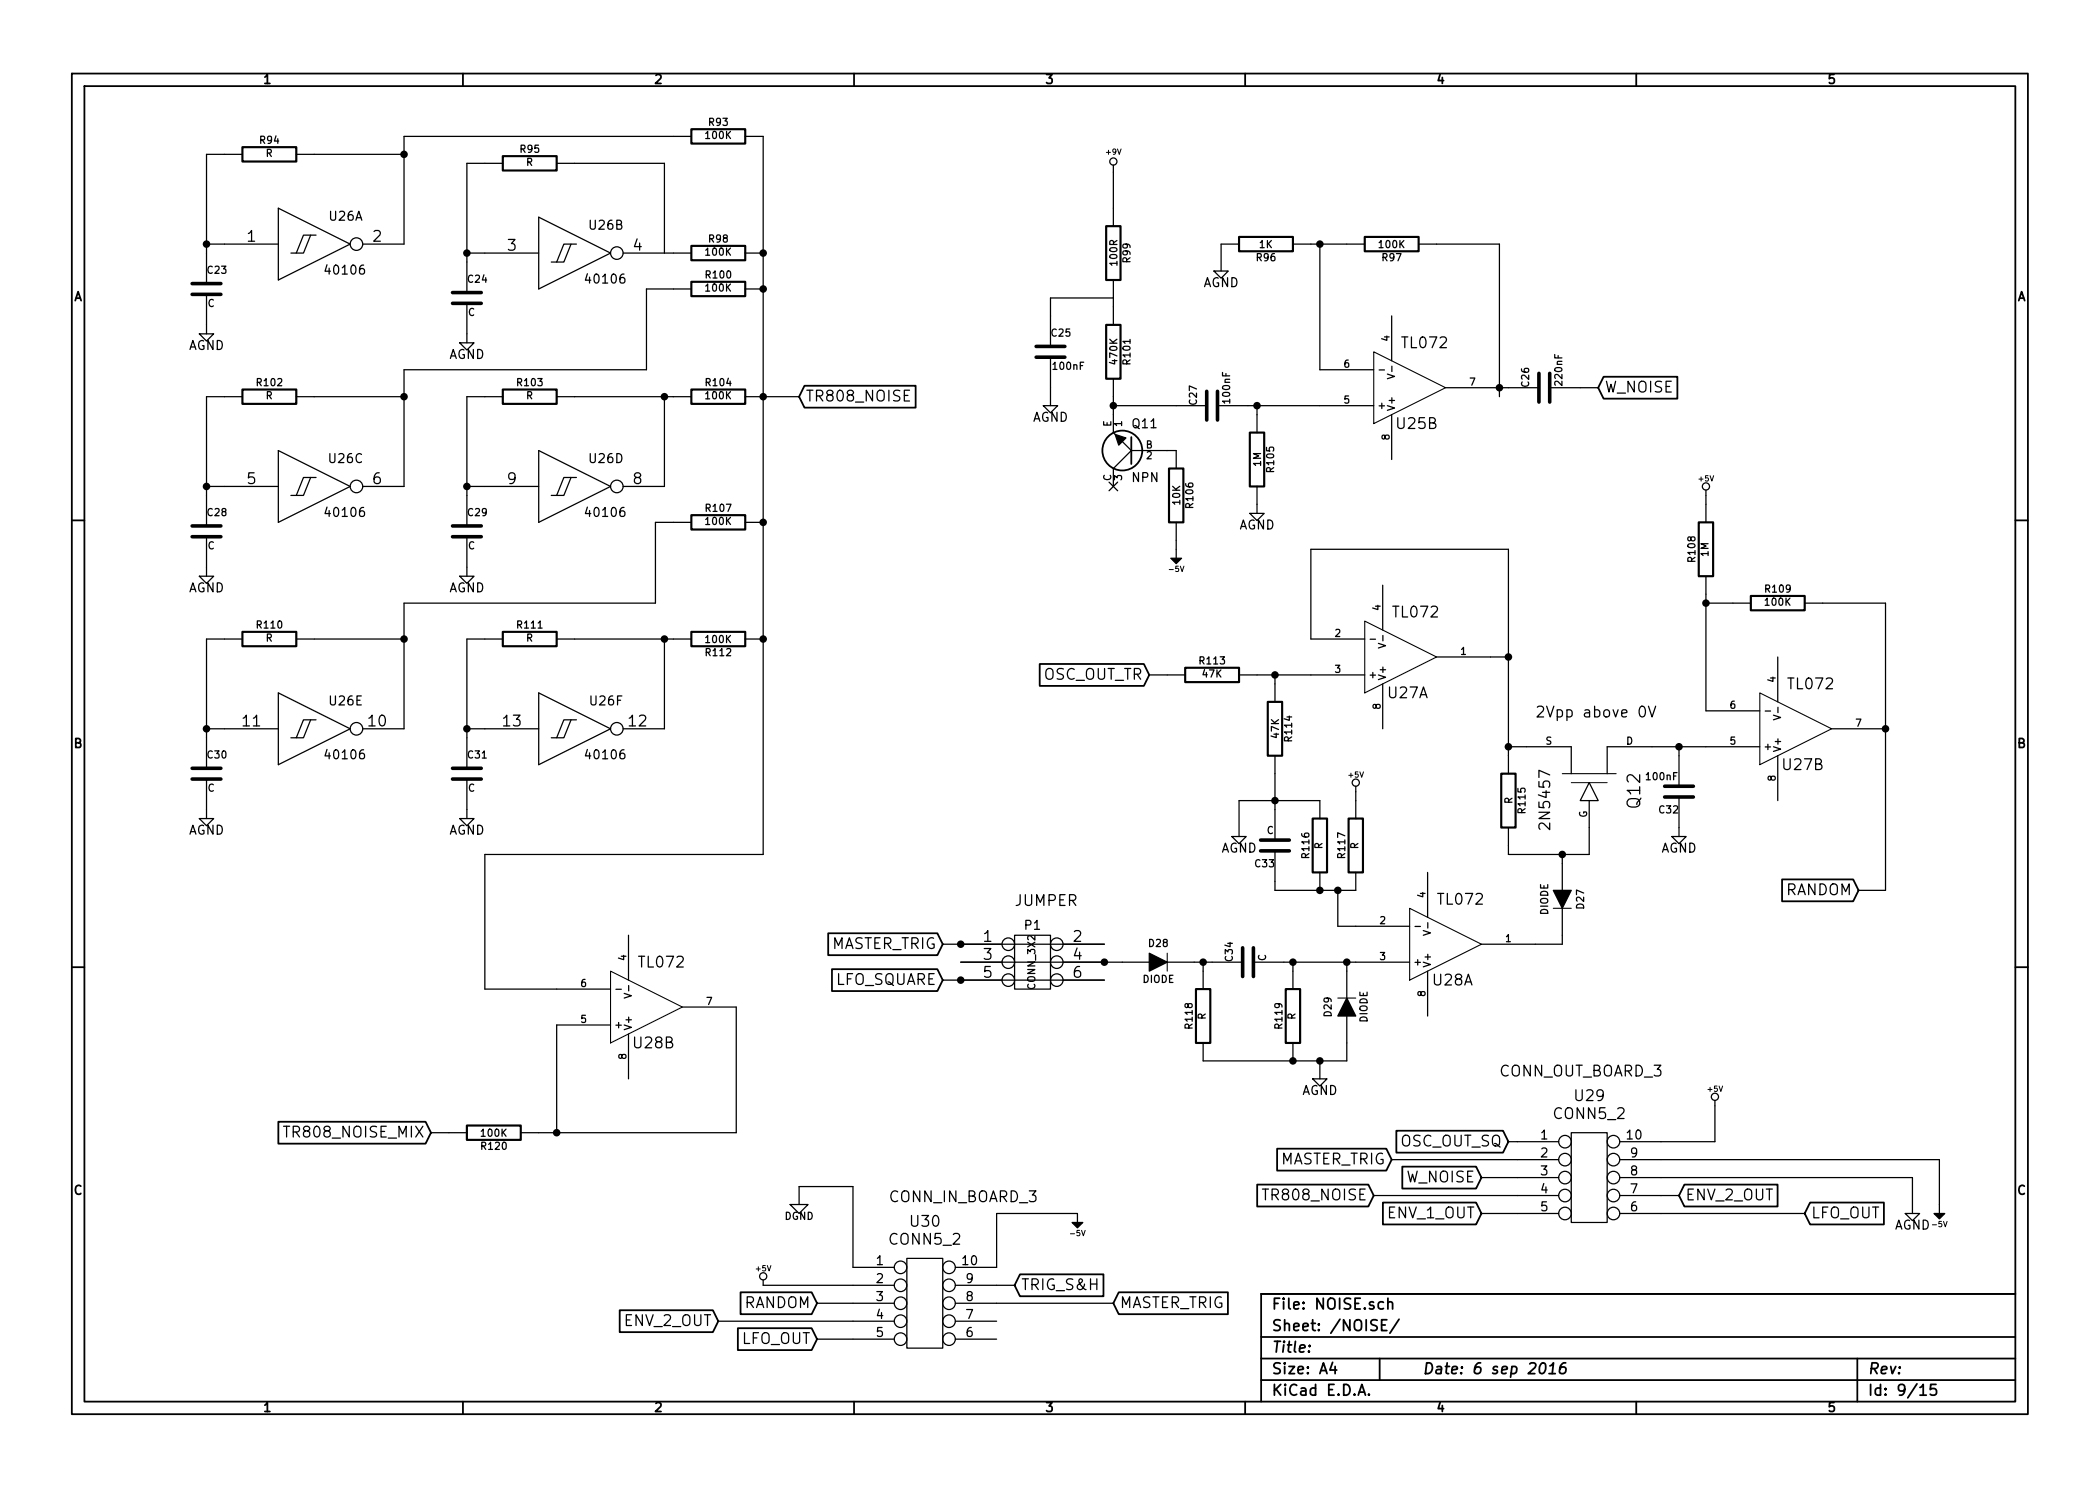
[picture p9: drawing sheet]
<svg xmlns="http://www.w3.org/2000/svg" width="297mm" height="210mm" viewBox="0 0 297 210" stroke-linecap="round" stroke-linejoin="round" font-family="sans-serif">
<g fill="none" stroke="#000" stroke-width=".25">
<path d="M10.2 10.4h276.6v189.7h-276.6zM11.9 12.2h273.2v186.1h-273.2zM65.5 10.4v1.8M120.8 10.4v1.8M176.1 10.4v1.8M231.4 10.4v1.8M113.8 54.6h15.7v3.1h-15.7l-.8-1.6zM226.8 53.3h10.5v3.1h-10.5l-.7-1.5zM10.2 73.6h1.7M160 61.8v3.9M285.1 73.6h1.7M147.1 93.9h14.7l.8 1.6-.8 1.5h-14.7z"/>
<path d="M10.2 136.8h1.7M117.1 132h15.5l.7 1.6-.7 1.5h-15.5zM117.7 137.1h14.9l.7 1.6-.7 1.5h-14.9zM252.1 124.4h10l.8 1.6-.8 1.5h-10zM285.1 136.8h1.7M39.4 158.7h20.8l.8 1.6-.8 1.5h-20.8zM197.5 160h15.1l.8 1.5-.8 1.6h-15.1zM177.8 167.6h15.7l.8 1.6-.8 1.5h-15.7zM180.6 162.5h15.5l.7 1.6-.7 1.5h-15.5zM195.6 170.1h13.2l.7 1.6-.7 1.5h-13.2zM198.3 165.1h10.5l.7 1.5-.7 1.6h-10.5zM238.3 167.6h13.1v3.1h-13.1l-.8-1.5z"/>
<path d="M256 170.1h10.5v3.1h-10.5l-.7-1.5zM65.5 198.3v1.8M87.7 185.4h13.1l.8 1.5-.8 1.6h-13.1zM104.4 187.9h10.4l.8 1.6-.8 1.5h-10.4zM104.7 182.8h10.1l.8 1.6-.8 1.5h-10.1zM120.8 198.3v1.8M144.3 180.3h11.8v3.1h-11.8l-.8-1.5zM158.2 182.8h15.5v3.1h-15.5l-.7-1.5zM176.1 198.3v1.8M178.4 189.2h106.7M178.4 195.3h106.7M178.4 192.2h106.7"/>
<path d="M185.2 190.4h.1l-.1 .1v-.1v.1M188.5 192.8l-.4 1h1M188.8 193.3v1.1M192.1 197.4l.5-1.5 .5 1.5M192.3 197h.7M193.6 197.3h.1l-.1 .1-.1-.1h.1v.1M195.1 192.2v3.1M195.4 187.5h.5M195.7 184.3a.48 .48 0 0 0-.7 0l-.1 .6a.48 .48 0 0 0 .8 .2M196.2 186.7h-.8v1.6h.8M196.3 184.3a.38 .38 0 0 1 .7 .1v.8M196.3 183.7v1.5"/>
<path d="M197.9 186.7l-1.3 1.9M218 193a.35 .35 0 0 1 .4-.2 .35 .35 0 0 1 .2 .3 .87 .87 0 0 1-.6 1.3l-.1-.1a1.14 1.14 0 0 1 .1-1.3zM219.1 194.4h.9M219.2 193.3l.5-.5-.1 1.6M221.5 192.8a.72 .72 0 0 0-.9 .7v.7a.52 .52 0 0 0 .9-.1v-.5a.49 .49 0 0 0-.9 .1M231.4 198.3v1.8M262.7 192.2v6.1M271.6 196.3l.4-.4v1.5M271.6 197.4h.9M273.8 195.9h-.7l-.1 .7 .3-.1h.5l.1 .3-.1 .5a.62 .62 0 0 1-.8 0M285.1 183.1h-106.7v15.2"/>
<circle cx="158.7" cy="63.7" r="2.82"/>
</g>
<g fill="none" stroke="#000" stroke-width=".18">
<path d="M97.8 19.3h-40.7v15.2h-5.8M105.4 19.3h2.5v101.6h-39.3v19h17.8M29.2 34.5h10.2M34.3 21.8h-5.1v18.3M39.4 29.5l10.1 5-10.1 5.1zM41.9 21.8h15.2M43.9 33.3l-1 2.5h-1M44.7 33.3h-1.8l-1 2.5h-.8M66 35.8h10.2M71.1 23.1h-5.1v18.3M76.2 30.7l10.2 5.1-10.2 5.1zM78.7 23.1h15.3v12.7"/>
<path d="M80.8 34.5l-1 2.6h-1.1M81.5 34.5h-1.7l-1.1 2.6h-.7M88.1 35.8h9.7M105.4 35.8h2.5M157.5 23.4v8.6M157.5 39.6v6.4M171.7 38.3h2l-1 1.1zM175.3 34.5h-2.6v3.8M182.9 34.5h10.1M186.7 34.5v17.8h7.6M200.7 34.5h11.4v21.6M28.2 47.2h2l-1 1.1z"/>
<path d="M29.2 41.7v5.5M34.3 56.1h-5.1v18.3M41.9 56.1h15.2M65 48.5h2.1l-1.1 1zM66 42.9v5.6M71.1 56.1h-5.1v18.3M78.7 56.1h19.1M94 56.1v12.7h-5.9M97.8 40.9h-6.4v11.4h-34.3v16.5h-5.8M105.4 56.1h7.6M105.4 40.9h2.5M147.6 57.4h2l-1 1z"/>
<path d="M148.6 50.5v6.9M157.5 53.6v7.6l.2 .3M157.5 42.2h-8.9v6.8M157.5 57.4h13.2M172.2 57.4h22.1M177.8 57.4v3.8M195.1 52.3h.7M196.2 52.9l1.1 .4-1.1 .3M196.8 44.7v6.3M196.8 58.7v6.3M196.9 51.8v.8M204.5 54.9h13.2"/>
<path d="M219.2 54.9h6.9M29.2 75.9v5.6M29.2 68.8h10.2M39.4 63.7l10.1 5.1-10.1 5.1zM43.9 67.6l-1 2.5h-1M44.7 67.6h-1.8l-1 2.5h-.8M66 68.8h10.2M66 75.9v5.6M76.2 63.7l10.2 5.1-10.2 5.1zM80.8 67.6l-1 2.5h-1.1M81.5 67.6h-1.7l-1.1 2.5h-.7M97.8 73.9h-5.1v11.4h-35.6v17.8h-5.8"/>
<path d="M105.4 73.9h2.5M156.9 68.2l1.2 1.2M158.1 68.2l-1.2 1.2M158.7 62.5l1.3 1.2M160 63.7l-2.5 2.6v2.5M160 63.7h6.4v2.6M166.4 73.9v5.1M176.8 72.6h2l-1 1.1zM177.8 68.8v3.8M241.3 69.3v4.6M28.2 81.5h2l-1 1zM34.3 90.4h-5.1v18.3"/>
<path d="M39.4 98l10.1 5.1-10.1 5.1zM41.9 90.4h15.2M65 81.5h2.1l-1.1 1zM71.1 90.4h-5.1v18.3M76.2 98l10.2 5.1-10.2 5.1zM78.7 90.4h19.1M94 90.4v12.7h-5.9M105.4 90.4h2.5M162.6 95.5h5M175.3 95.5h17.7M180.3 95.5v3.8M193 90.4h-7.6v-12.7h28v31.8"/>
<path d="M193.8 90.4h.8M195 91l1 .4-1 .3M195.6 82.8v6.3M195.6 96.8v6.3M195.6 89.9v.8M203.2 93h10.2M233.2 99.9l.5 1.5 .5-1.5M241.3 85.3h6.3M241.3 81.5v19.1h7.6M251.5 93v6.3M255.3 85.3h11.4v40.7h-3.8M28.2 115.8h2l-1 1z"/>
<path d="M29.2 110.2v5.6M29.2 103.1h10.2M43.9 101.8l-1 2.6h-1M44.7 101.8h-1.8l-1 2.6h-.8M65 115.8h2.1l-1.1 1zM66 110.2v5.6M66 103.1h10.2M80.8 101.8l-1 2.6h-1.1M81.5 101.8h-1.7l-1.1 2.6h-.7M174.2 118.4h2.1l-1 1zM180.3 106.9v12M186.7 115.8v-2.5h-11.4v5.1"/>
<path d="M191.8 111.2v4.6M213.4 105.7h8.8v3.8M224.8 110.7l1.3 2.6h-2.6zM224.8 113.3v7.6h-11.4v-3.8M232 100.1a.36 .36 0 0 1 .4-.2 .36 .36 0 0 1 .3 .3 .77 .77 0 0 1-.5 1.2h-.1a1.13 1.13 0 0 1-.1-1.3zM236.5 118.4h2l-1 1zM237.5 105.7v5.5M237.5 112.8v5.6M248.9 105.7h-21.6v3.8M249.7 100.6h.7M250.9 101.2l1 .3-1 .3M251.5 106.9v6.4"/>
<path d="M251.5 100.1v.7M259.1 103.1h7.6M87.1 140h.8M88.9 132.3v6.4M88.9 139.4v.8M133.3 133.6h22.9M133.3 138.7h22.9M135.9 136.1h26.7M143.5 132.3h5.1v7.6h-5.1zM165.1 136.1h10.7M170.2 136.1v3.8M177.3 136.1h22.1"/>
<path d="M180.3 120.4v5.6h11.5v-2.6M182.9 136.1v3.8M186.7 123.4v2.6M189.2 126v5.1h10.2M190.5 136.1v5.1M200.2 131.1h.7M201.3 131.7l1 .3-1 .3M201.9 123.4v6.4M201.9 137.4v6.4M202 130.6v.7M221 128.5v5.1h-11.5M221 120.9v5.1"/>
<path d="M40.1 159.4h.9M86.4 145h-7.7v15.3M88.3 140.6l1 .3-1 .3M88.9 146.3v6.3M96.5 142.5h7.6v17.8h-30.4M182.9 147.6v2.5M185.7 152.6h2l-1 1.1zM186.7 150.1v2.5M190.5 143.8v6.3h-20.3v-2.5M242.6 155.7v5.8h-13.5M61 160.3h5M111.8 170.4h2.5l-1.3 1.3z"/>
<path d="M113 170.4v-2.5h7.6v11.4h5.9M128.3 178h5v12.7h-5zM152.4 173v-1.3h-11.4v7.6h-5.9M194.3 169.2h26.2M196.8 164.1h23.7M209.5 166.6h11M209.5 171.7h11M213.4 161.5h7.1M222.2 160.3h5.1v12.7h-5.1zM229.1 164.1h45.2v7.6M229.1 166.6h41.4v5.1M229.1 169.2h8.4"/>
<path d="M229.1 171.7h26.2M269.5 171.7h2l-1 1zM101.6 186.9h24.9M107.9 181.1v.8h18.6M115.6 184.4h10.9M115.6 189.5h10.9M135.1 181.9h8.4M135.1 184.4h22.4M135.1 186.9h5.9M135.1 189.5h5.9"/>
<circle cx="50.4" cy="34.5" r=".89"/>
<circle cx="87.2" cy="35.8" r=".89"/>
<circle cx="157.5" cy="22.9" r=".51"/>
<circle cx="50.4" cy="68.8" r=".89"/>
<circle cx="87.2" cy="68.8" r=".89"/>
<circle cx="241.3" cy="68.8" r=".51"/>
<circle cx="50.4" cy="103.1" r=".89"/>
<circle cx="87.2" cy="103.1" r=".89"/>
<circle cx="191.8" cy="110.7" r=".51"/>
<circle cx="142.6" cy="138.7" r=".89"/>
<circle cx="142.6" cy="136.1" r=".89"/>
<circle cx="142.6" cy="133.6" r=".89"/>
<circle cx="149.5" cy="133.6" r=".89"/>
<circle cx="149.5" cy="138.7" r=".89"/>
<circle cx="149.5" cy="136.1" r=".89"/>
<circle cx="242.6" cy="155.2" r=".51"/>
<circle cx="127.4" cy="179.3" r=".89"/>
<circle cx="134.2" cy="179.3" r=".89"/>
<circle cx="221.4" cy="166.6" r=".89"/>
<circle cx="221.4" cy="169.2" r=".89"/>
<circle cx="221.4" cy="171.7" r=".89"/>
<circle cx="221.4" cy="164.1" r=".89"/>
<circle cx="221.4" cy="161.5" r=".89"/>
<circle cx="228.2" cy="169.2" r=".89"/>
<circle cx="228.2" cy="161.5" r=".89"/>
<circle cx="228.2" cy="166.6" r=".89"/>
<circle cx="228.2" cy="171.7" r=".89"/>
<circle cx="228.2" cy="164.1" r=".89"/>
<circle cx="108" cy="180.6" r=".51"/>
<circle cx="127.4" cy="181.9" r=".89"/>
<circle cx="127.4" cy="184.4" r=".89"/>
<circle cx="127.4" cy="186.9" r=".89"/>
<circle cx="127.4" cy="189.5" r=".89"/>
<circle cx="134.2" cy="181.9" r=".89"/>
<circle cx="134.2" cy="184.4" r=".89"/>
<circle cx="134.2" cy="189.5" r=".89"/>
<circle cx="134.2" cy="186.9" r=".89"/>
</g>
<g fill="none" stroke="#000" stroke-width=".3">
<path d="M97.8 18.3h7.6v2h-7.6zM34.3 20.8h7.6v2.1h-7.6zM71.1 22.1h7.6v2h-7.6zM97.8 34.8h7.6v2h-7.6zM97.8 39.9h7.6v2h-7.6zM156.5 32h2v7.6h-2zM175.3 33.5h7.6v2.1h-7.6zM193 33.5h7.7v2.1h-7.7zM34.3 55.1h7.6v2h-7.6zM71.1 55.1h7.6v2h-7.6zM97.8 55.1h7.6v2h-7.6zM156.5 46h2v7.6h-2z"/>
<path d="M97.8 72.9h7.6v2h-7.6zM165.4 66.3h2v7.6h-2zM176.8 61.2h2v7.6h-2zM240.3 73.9h2v7.6h-2zM34.3 89.4h7.6v2h-7.6zM71.1 89.4h7.6v2h-7.6zM97.8 89.4h7.6v2h-7.6zM167.6 94.5h7.7v2h-7.7zM179.3 99.3h2.1v7.6h-2.1zM247.6 84.3h7.7v2.1h-7.7zM185.7 115.8h2v7.6h-2zM190.8 115.8h2v7.6h-2z"/>
<path d="M212.3 109.5h2.1v7.6h-2.1zM169.2 139.9h2v7.7h-2zM181.9 139.9h2v7.7h-2zM66 159.3h7.7v2h-7.7z"/>
</g>
<g fill="none" stroke="#000" stroke-width=".51">
<path d="M27.2 41.7h4M27.2 40.1h4M64 42.9h4.1M64 41.4h4.1M146.6 50.5h4M146.6 49h4M170.7 55.4v4M172.2 55.4v4M217.7 52.8v4.1M219.2 52.8v4.1M27.2 75.9h4M27.2 74.4h4"/>
<path d="M64 75.9h4.1M64 74.4h4.1M27.2 110.2h4M27.2 108.7h4M64 110.2h4.1M64 108.7h4.1M178.3 118.9h4.1M235.5 111.2h4M235.5 112.8h4M175.8 134.1v4.1M177.3 134.1v4.1M178.3 120.4h4.1"/>
</g>
<g fill="#000" stroke="#000" stroke-width=".25">
<circle cx="29.2" cy="34.5" r=".41"/>
<circle cx="57.1" cy="21.8" r=".41"/>
<circle cx="66" cy="35.8" r=".41"/>
<circle cx="107.9" cy="35.8" r=".41"/>
<circle cx="186.7" cy="34.5" r=".41"/>
<circle cx="57.1" cy="56.1" r=".41"/>
<circle cx="94" cy="56.1" r=".41"/>
<circle cx="107.9" cy="40.9" r=".41"/>
<circle cx="107.9" cy="56.1" r=".41"/>
<circle cx="157.5" cy="57.4" r=".41"/>
<circle cx="177.8" cy="57.4" r=".41"/>
<circle cx="212.1" cy="54.9" r=".41"/>
<circle cx="29.2" cy="68.8" r=".41"/>
<circle cx="66" cy="68.8" r=".41"/>
<circle cx="107.9" cy="73.9" r=".41"/>
<circle cx="57.1" cy="90.4" r=".41"/>
<circle cx="94" cy="90.4" r=".41"/>
<circle cx="107.9" cy="90.4" r=".41"/>
<circle cx="180.3" cy="95.5" r=".41"/>
<circle cx="213.4" cy="93" r=".41"/>
<circle cx="241.3" cy="85.3" r=".41"/>
<circle cx="29.2" cy="103.1" r=".41"/>
<circle cx="66" cy="103.1" r=".41"/>
<circle cx="180.3" cy="113.3" r=".41"/>
<circle cx="213.4" cy="105.7" r=".41"/>
<circle cx="237.5" cy="105.7" r=".41"/>
<circle cx="266.7" cy="103.1" r=".41"/>
<circle cx="135.9" cy="138.7" r=".41"/>
<circle cx="135.9" cy="133.6" r=".41"/>
<circle cx="156.2" cy="136.1" r=".41"/>
<circle cx="170.2" cy="136.1" r=".41"/>
<circle cx="182.9" cy="136.1" r=".41"/>
<circle cx="186.7" cy="126" r=".41"/>
<circle cx="189.2" cy="126" r=".41"/>
<circle cx="190.5" cy="136.1" r=".41"/>
<circle cx="221" cy="120.9" r=".41"/>
<circle cx="182.9" cy="150.1" r=".41"/>
<circle cx="186.7" cy="150.1" r=".41"/>
<circle cx="78.7" cy="160.3" r=".41"/>
</g>
<path d="M157.7 61.5l1.6 .5-1.1 1zM165.6 79h1.5l-.7 .8zM162.6 134.9l2.5 1.2-2.5 1.3zM219.7 126h2.5l-1.2 2.5zM190.5 141.2l1.3 2.6h-2.6zM151.6 173h1.6l-.8 .7zM273.6 171.7h1.5l-.8 .8z" fill="#000" stroke="#000" stroke-width=".18"/>
<path d="M194.3 49.8l10.2 5.1-10.2 5zM193 87.9l10.2 5.1-10.2 5zM248.9 98l10.2 5.1-10.2 5.1zM221 109.5h7.6M86.4 137.4l10.1 5.1-10.1 5.1zM165.1 134.9v2.5M199.4 128.5l10.1 5.1-10.1 5.1zM219.7 128.5h2.5M189.2 141.2h2.6" fill="none" stroke="#000" stroke-width=".15"/>
<path d="M222.2 110.7h5.1" fill="none" stroke="#000" stroke-width=".14"/>
<text font-size="2.5" x="232.1" y="114.2" transform="rotate(-90 232.1 114.2)">Q12</text>
<g font-size="2.1">
<text x="35" y="34.3">1</text>
<text x="52.8" y="34.3">2</text>
<text x="71.8" y="35.6">3</text>
<text x="89.6" y="35.6">4</text>
<text x="198.4" y="49.3">TL072</text>
<text x="114" y="56.9">TR808_NOISE</text>
<text x="227" y="55.6">W_NOISE</text>
<text x="197.6" y="60.8">U25B</text>
<text x="35" y="68.6">5</text>
<text x="52.8" y="68.6">6</text>
<text x="71.8" y="68.6">9</text>
<text x="89.6" y="68.6">8</text>
<text x="197.2" y="87.4">TL072</text>
<text x="147.3" y="96.3">OSC_OUT_TR</text>
<text x="196.4" y="98.9">U27A</text>
<text x="217.2" y="101.6">2Vpp above 0V</text>
<text x="253" y="97.6">TL072</text>
<text x="34.4" y="102.9">11</text>
<text x="52.2" y="102.9">10</text>
<text x="71.2" y="102.9">13</text>
<text x="89" y="102.9">12</text>
<text x="252.2" y="109">U27B</text>
<text x="219.4" y="116.9" transform="rotate(-90 219.4 116.9)">2N5457</text>
<text x="143.5" y="128.3">JUMPER</text>
<text x="203.5" y="128.1">TL072</text>
<text x="252.4" y="126.7">RANDOM</text>
<text x="90.5" y="137">TL072</text>
<text x="117.2" y="134.4">MASTER_TRIG</text>
<text x="139.1" y="133.3">1</text>
<text x="139.1" y="135.9">3</text>
<text x="151.8" y="133.3">2</text>
<text x="151.8" y="135.9">4</text>
<text x="117.9" y="139.4">LFO_SQUARE</text>
<text x="139.1" y="138.4">5</text>
<text x="151.8" y="138.4">6</text>
<text x="202.7" y="139.5">U28A</text>
<text x="89.7" y="148.4">U28B</text>
<text x="212.1" y="152.4">CONN_OUT_BOARD_3</text>
<text x="222.9" y="155.9">U29</text>
<text x="40.9" y="161">TR808_NOISE_MIX</text>
<text x="219.9" y="158.4">CONN5_2</text>
<text x="180.7" y="164.8">MASTER_TRIG</text>
<text x="197.9" y="162.3">OSC_OUT_SQ</text>
<text x="198.8" y="167.4">W_NOISE</text>
<text x="125.7" y="170.2">CONN_IN_BOARD_3</text>
<text x="128.9" y="173.7">U30</text>
<text x="179.2" y="169.9">TR808_NOISE</text>
<text x="196.2" y="172.5">ENV_1_OUT</text>
<text x="238.4" y="169.9">ENV_2_OUT</text>
<text x="256.2" y="172.5">LFO_OUT</text>
<text x="125.9" y="176.2">CONN5_2</text>
<text x="105.1" y="185.2">RANDOM</text>
<text x="144.4" y="182.6">TRIG_S&amp;H</text>
<text x="158.4" y="185.2">MASTER_TRIG</text>
<text x="179.9" y="185.4">File: NOISE.sch</text>
<text x="88.3" y="187.7">ENV_2_OUT</text>
<text x="104.7" y="190.2">LFO_OUT</text>
<text x="179.9" y="191.5">Title:</text>
<text x="179.9" y="188.4">Sheet: /NOISE/</text>
<text x="179.9" y="197.6">KiCad E.D.A.</text>
<text x="179.9" y="194.5">Size: A4</text>
<text x="201.2" y="194.5">Date: 6 sep 2016</text>
<text x="264.2" y="194.5">Rev:</text>
<text x="264.2" y="197.6">Id: 9/15</text>
</g>
<g font-size="1.8">
<text x="37.3" y="11.9">1</text>
<text x="92.7" y="11.9">2</text>
<text x="148" y="11.9">3</text>
<text x="203.3" y="11.9">4</text>
<text x="258.6" y="11.9">5</text>
<text x="46.6" y="31.3">U26A</text>
<text x="83.4" y="32.6">U26B</text>
<text x="46.3" y="38.9">40106</text>
<text x="83.1" y="40.2">40106</text>
<text x="170.1" y="40.7">AGND</text>
<text x="10.4" y="42.7">A</text>
<text x="285.3" y="42.7">A</text>
<text x="26.6" y="49.6">AGND</text>
<text x="63.4" y="50.8">AGND</text>
<text x="146" y="59.7">AGND</text>
<text x="46.6" y="65.6">U26C</text>
<text x="83.4" y="65.6">U26D</text>
<text x="160.2" y="60.6">Q11</text>
<text x="160.1" y="68.3">NPN</text>
<text x="46.3" y="73.2">40106</text>
<text x="83.1" y="73.2">40106</text>
<text x="175.2" y="75">AGND</text>
<text x="26.6" y="83.9">AGND</text>
<text x="63.4" y="83.9">AGND</text>
<text x="46.7" y="99.9">U26E</text>
<text x="83.5" y="99.9">U26F</text>
<text x="10.4" y="105.9">B</text>
<text x="46.3" y="107.5">40106</text>
<text x="83.1" y="107.5">40106</text>
<text x="285.3" y="105.9">B</text>
<text x="26.6" y="118.2">AGND</text>
<text x="63.4" y="118.2">AGND</text>
<text x="172.7" y="120.7">AGND</text>
<text x="234.9" y="120.7">AGND</text>
<text x="145" y="131.6">P1</text>
<text x="184.1" y="155">AGND</text>
<text x="218" y="161.3">1</text>
<text x="230.2" y="161.3">10</text>
<text x="218" y="163.8">2</text>
<text x="218" y="166.4">3</text>
<text x="230.7" y="166.4">8</text>
<text x="230.7" y="163.8">9</text>
<text x="10.4" y="169.1">C</text>
<text x="218" y="168.9">4</text>
<text x="218" y="171.4">5</text>
<text x="230.7" y="171.4">6</text>
<text x="230.7" y="168.9">7</text>
<text x="285.3" y="169.1">C</text>
<text x="124" y="179.1">1</text>
<text x="136.2" y="179.1">10</text>
<text x="267.9" y="174">AGND</text>
<text x="124" y="181.6">2</text>
<text x="124" y="184.1">3</text>
<text x="136.7" y="184.1">8</text>
<text x="136.7" y="181.6">9</text>
<text x="124" y="186.7">4</text>
<text x="124" y="189.2">5</text>
<text x="136.7" y="189.2">6</text>
<text x="136.7" y="186.7">7</text>
<text x="37.3" y="199.8">1</text>
<text x="92.7" y="199.8">2</text>
<text x="148" y="199.8">3</text>
<text x="203.3" y="199.8">4</text>
<text x="258.6" y="199.8">5</text>
</g>
<g font-size="1.4">
<text x="100.3" y="17.9">R93</text>
<text x="36.8" y="20.4">R94</text>
<text x="37.6" y="22.2">R</text>
<text x="73.6" y="21.7">R95</text>
<text x="74.4" y="23.5">R</text>
<text x="99.9" y="19.7">100K</text>
<text x="100.3" y="34.4">R98</text>
<text x="178.2" y="35.1">1K</text>
<text x="195.1" y="35.1">100K</text>
<text x="29.4" y="38.8">C23</text>
<text x="66.2" y="40.1">C24</text>
<text x="99.9" y="36.2">100K</text>
<text x="99.9" y="41.3">100K</text>
<text x="99.9" y="39.4">R100</text>
<text x="158.1" y="37.5" transform="rotate(-90 158.1 37.5)">100R</text>
<text x="159.9" y="37.1" transform="rotate(-90 159.9 37.1)">R99</text>
<text x="177.8" y="37">R96</text>
<text x="195.6" y="37">R97</text>
<text x="29.4" y="43.5">C</text>
<text x="66.2" y="44.7">C</text>
<text x="148.8" y="47.7">C25</text>
<text x="149" y="52.4">100nF</text>
<text x="158.1" y="51.4" transform="rotate(-90 158.1 51.4)">470K</text>
<text x="159.9" y="51.5" transform="rotate(-90 159.9 51.5)">R101</text>
<text x="190.1" y="52.1">6</text>
<text x="196.6" y="48.3" transform="rotate(-90 196.6 48.3)">4</text>
<text x="36.4" y="54.7">R102</text>
<text x="37.6" y="56.5">R</text>
<text x="73.3" y="54.7">R103</text>
<text x="74.4" y="56.5">R</text>
<text x="99.9" y="56.5">100K</text>
<text x="99.9" y="54.7">R104</text>
<text x="169.3" y="57.2" transform="rotate(-90 169.3 57.2)">C27</text>
<text x="174" y="56.9" transform="rotate(-90 174 56.9)">100nF</text>
<text x="190.1" y="57.1">5</text>
<text x="194.8" y="57.9">+</text>
<text x="197.4" y="58.2" transform="rotate(-90 197.4 58.2)">V+</text>
<text x="207.9" y="54.6">7</text>
<text x="216.3" y="54.7" transform="rotate(-90 216.3 54.7)">C26</text>
<text x="221" y="54.4" transform="rotate(-90 221 54.4)">220nF</text>
<text x="157.2" y="60.4" transform="rotate(-90 157.2 60.4)">E</text>
<text x="158.7" y="60.3" transform="rotate(-90 158.7 60.3)">1</text>
<text x="162.1" y="63.5">B</text>
<text x="162.2" y="65">2</text>
<text x="178.4" y="66" transform="rotate(-90 178.4 66)">1M</text>
<text x="196.6" y="62.2" transform="rotate(-90 196.6 62.2)">8</text>
<text x="157.2" y="68.1" transform="rotate(-90 157.2 68.1)">C</text>
<text x="158.7" y="67.9" transform="rotate(-90 158.7 67.9)">3</text>
<text x="167" y="71.4" transform="rotate(-90 167 71.4)">10K</text>
<text x="168.8" y="71.8" transform="rotate(-90 168.8 71.8)">R106</text>
<text x="180.3" y="66.7" transform="rotate(-90 180.3 66.7)">R105</text>
<text x="29.4" y="77.8">C</text>
<text x="29.4" y="73.1">C28</text>
<text x="66.2" y="77.8">C</text>
<text x="66.2" y="73.1">C29</text>
<text x="99.9" y="74.3">100K</text>
<text x="99.9" y="72.5">R107</text>
<text x="239.9" y="79.4" transform="rotate(-90 239.9 79.4)">R108</text>
<text x="241.7" y="78.7" transform="rotate(-90 241.7 78.7)">1M</text>
<text x="249.8" y="83.9">R109</text>
<text x="36.4" y="89">R110</text>
<text x="73.3" y="89">R111</text>
<text x="195.3" y="86.4" transform="rotate(-90 195.3 86.4)">4</text>
<text x="249.8" y="85.7">100K</text>
<text x="37.6" y="90.8">R</text>
<text x="74.4" y="90.8">R</text>
<text x="99.9" y="91">100K</text>
<text x="99.9" y="92.9">R112</text>
<text x="169.8" y="94.1">R113</text>
<text x="170.1" y="95.9">47K</text>
<text x="188.8" y="90.2">2</text>
<text x="188.8" y="95.2">3</text>
<text x="206.6" y="92.7">1</text>
<text x="193.5" y="96">+</text>
<text x="195.3" y="100.3" transform="rotate(-90 195.3 100.3)">8</text>
<text x="196.1" y="96.3" transform="rotate(-90 196.1 96.3)">V+</text>
<text x="244.7" y="100.3">6</text>
<text x="251.2" y="96.5" transform="rotate(-90 251.2 96.5)">4</text>
<text x="29.4" y="107.4">C30</text>
<text x="66.2" y="107.4">C31</text>
<text x="180.9" y="104.4" transform="rotate(-90 180.9 104.4)">47K</text>
<text x="182.8" y="104.8" transform="rotate(-90 182.8 104.8)">R114</text>
<text x="218.6" y="105.4">S</text>
<text x="230" y="105.4">D</text>
<text x="244.7" y="105.4">5</text>
<text x="249.4" y="106.2">+</text>
<text x="252" y="106.4" transform="rotate(-90 252 106.4)">V+</text>
<text x="262.5" y="102.9">7</text>
<text x="29.4" y="112.1">C</text>
<text x="66.2" y="112.1">C</text>
<text x="214" y="113.8" transform="rotate(-90 214 113.8)">R</text>
<text x="233" y="110.4">100nF</text>
<text x="251.2" y="110.5" transform="rotate(-90 251.2 110.5)">8</text>
<text x="179.2" y="118.1">C</text>
<text x="215.8" y="115" transform="rotate(-90 215.8 115)">R115</text>
<text x="224.5" y="115.7" transform="rotate(-90 224.5 115.7)">G</text>
<text x="234.7" y="115.1">C32</text>
<text x="177.6" y="122.8">C33</text>
<text x="185.2" y="121.3" transform="rotate(-90 185.2 121.3)">R116</text>
<text x="187.1" y="120.2" transform="rotate(-90 187.1 120.2)">R</text>
<text x="190.3" y="121.3" transform="rotate(-90 190.3 121.3)">R117</text>
<text x="192.2" y="120.2" transform="rotate(-90 192.2 120.2)">R</text>
<text x="195.2" y="130.8">2</text>
<text x="201.7" y="127" transform="rotate(-90 201.7 127)">4</text>
<text x="219" y="129.5" transform="rotate(-90 219 129.5)">DIODE</text>
<text x="224.1" y="128.5" transform="rotate(-90 224.1 128.5)">D27</text>
<text x="88.6" y="135.9" transform="rotate(-90 88.6 135.9)">4</text>
<text x="162.5" y="134">D28</text>
<text x="174.4" y="136" transform="rotate(-90 174.4 136)">C34</text>
<text x="179.1" y="136" transform="rotate(-90 179.1 136)">C</text>
<text x="195.2" y="135.9">3</text>
<text x="199.9" y="136.6">+</text>
<text x="202.4" y="136.9" transform="rotate(-90 202.4 136.9)">V+</text>
<text x="213" y="133.3">1</text>
<text x="82.2" y="139.7">6</text>
<text x="99.9" y="142.2">7</text>
<text x="146.5" y="139.9" transform="rotate(-90 146.5 139.9)">CONN_3X2</text>
<text x="161.6" y="139.1">DIODE</text>
<text x="188.4" y="143.8" transform="rotate(-90 188.4 143.8)">D29</text>
<text x="201.7" y="141" transform="rotate(-90 201.7 141)">8</text>
<text x="82.2" y="144.8">5</text>
<text x="86.9" y="145.5">+</text>
<text x="88.6" y="149.9" transform="rotate(-90 88.6 149.9)">8</text>
<text x="89.4" y="145.8" transform="rotate(-90 89.4 145.8)">V+</text>
<text x="168.7" y="145.4" transform="rotate(-90 168.7 145.4)">R118</text>
<text x="170.6" y="144.3" transform="rotate(-90 170.6 144.3)">R</text>
<text x="181.4" y="145.4" transform="rotate(-90 181.4 145.4)">R119</text>
<text x="183.3" y="144.3" transform="rotate(-90 183.3 144.3)">R</text>
<text x="193.5" y="144.7" transform="rotate(-90 193.5 144.7)">DIODE</text>
<text x="68.1" y="160.9">100K</text>
<text x="68.2" y="162.7">R120</text>
<text x="110.9" y="172.6">DGND</text>
</g>
<g font-size="1.1">
<text x="156.5" y="21.9">+9V</text>
<text x="240.3" y="68.1">+5V</text>
<text x="165.6" y="80.9">-5V</text>
<text x="190.8" y="110.1">+5V</text>
<text x="241.6" y="154.5">+5V</text>
<text x="273.5" y="173.7">-5V</text>
<text x="107" y="179.9">+5V</text>
<text x="151.6" y="174.9">-5V</text>
</g>
</svg>
